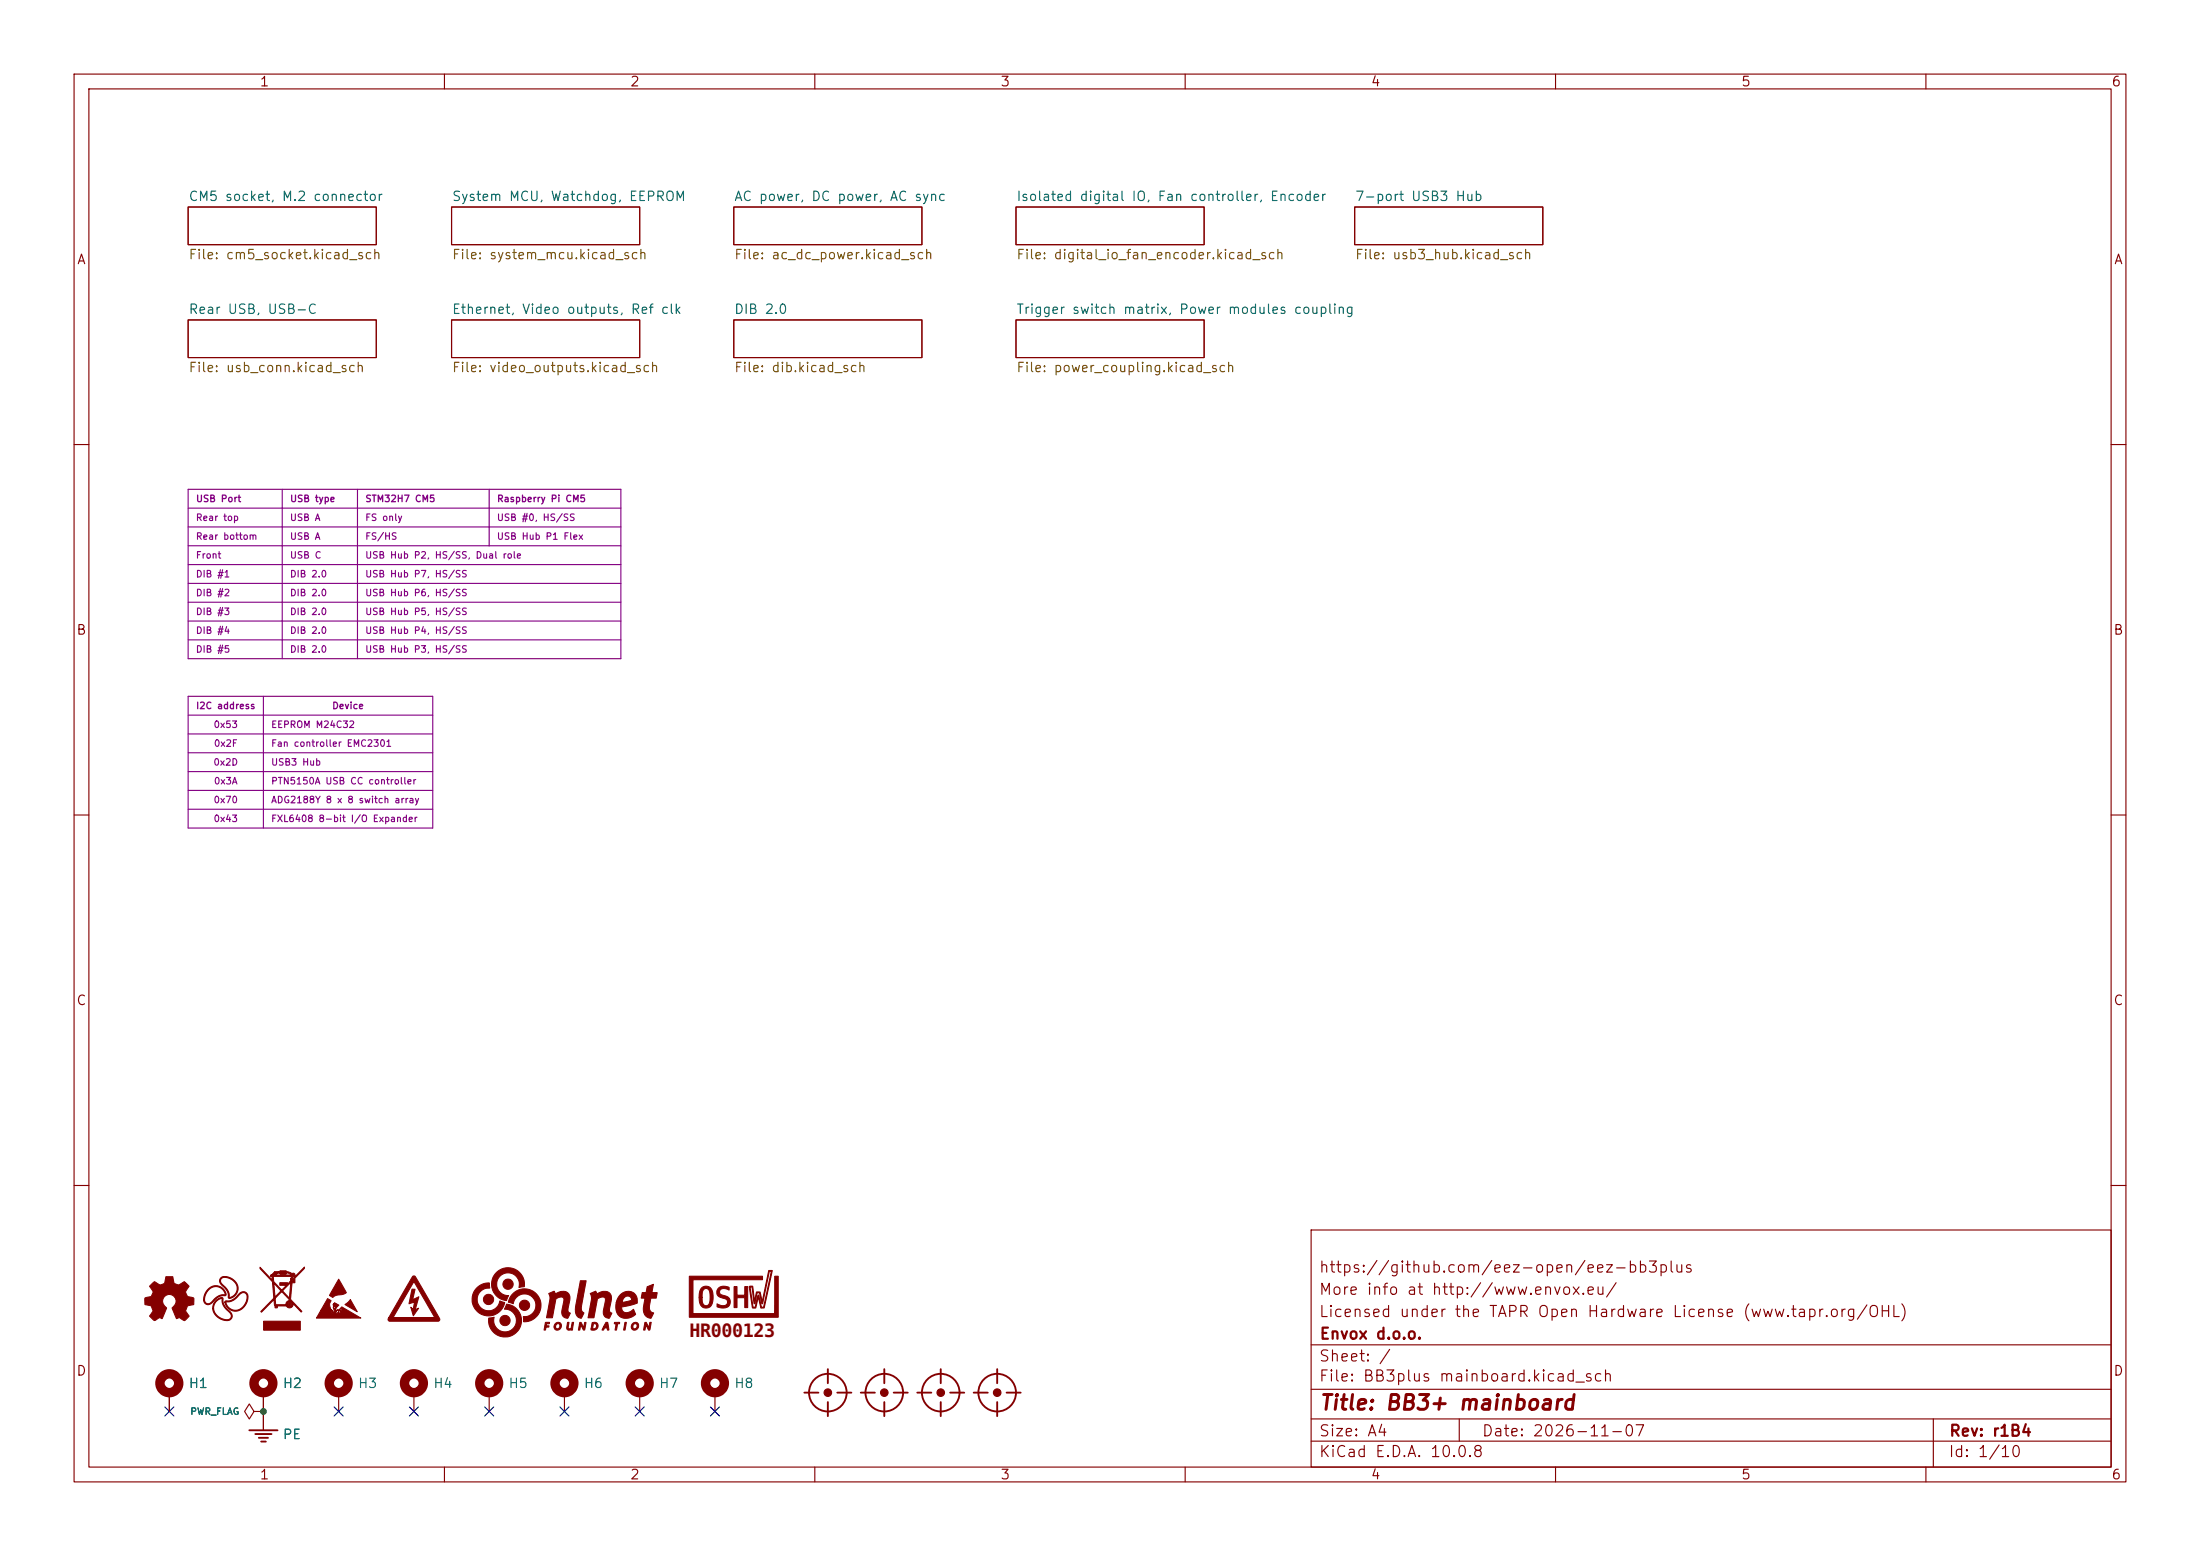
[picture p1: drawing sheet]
<svg xmlns="http://www.w3.org/2000/svg" width="297mm" height="210mm" viewBox="0 0 297 210" stroke-linecap="round" stroke-linejoin="round" font-family="sans-serif">
<g fill="none" stroke="#840000" stroke-width=".15">
<path d="M10 10h277v190h-277zM12 12h273v186h-273zM60 10v2M110 10v2M160 10v2M210 10v2M260 10v2M25.4 27.9h25.4v5.1h-25.4zM61 27.9h25.4v5.1h-25.4zM99.1 27.9h25.4v5.1h-25.4zM137.2 27.9h25.4v5.1h-25.4zM182.9 27.9h25.4v5.1h-25.4z"/>
<path d="M25.4 43.2h25.4v5.1h-25.4zM61 43.2h25.4v5.1h-25.4zM99.1 43.2h25.4v5.1h-25.4zM137.2 43.2h25.4v5.1h-25.4zM10 60h2M285 60h2M10 110h2M285 110h2M10 160h2M177 166h108v32h-108zM285 160h2M22.9 188v2.5"/>
<path d="M34.3 190.5l-.6-1-.7 1 .7 1 .6-1h1.3M35.6 190.5h.1M35.6 188v5M45.7 188v2.5M55.9 188v2.5M60 198v2M66 188v2.5M76.2 188v2.5M86.4 188v2.5M96.5 188v2.5M110 198v2M160 198v2"/>
<path d="M177 194.5h108M177 191.5h108M177 187.5h108M177 181.5h108M197 191.5v3M210 198v2M260 198v2M261 191.5v6.5"/>
</g>
<g fill="#840000" stroke="#840000" stroke-width=".14">
<path d="M94.7 173.8a.95 .95 0 0 1 1.1-.1 .95 .95 0 0 1 .5 1 1.79 1.79 0 0 1-.6 1.8h-.5a.94 .94 0 0 1-.8-1v-.4h.4v.5a.53 .53 0 0 0 .5 .6 .53 .53 0 0 0 .5-.6l.1-.3a1.4 1.4 0 0 0-.4-1.3 .64 .64 0 0 0-.7 .8v.3h-.4l.1-.8z"/>
<path d="M97.1 173.8a1.12 1.12 0 0 1 1.3 0v.3l-.1-.1a.71 .71 0 0 0-1.2 .4 .72 .72 0 0 0 .8 .5 .86 .86 0 0 1 .7 1.1 .86 .86 0 0 1-1.2 .5l-.6-.1v-.4a1.03 1.03 0 0 0 1.4 0 .53 .53 0 0 0-.1-.6 .53 .53 0 0 0-.5-.2 .8 .8 0 0 1-.8-.5 .8 .8 0 0 1 .3-.9z"/>
<path d="M99.1 173.6h.4v1.2h1v-1.2h.4v2.9h-.4v-1.4h-1v1.4h-.4z"/>
<path d="M101.1 173.7l.5-.1 .3 1.9 .2-1.1h.4h.1l.3 1.2 .9-4.1h.5l-1.1 5h-.5l-.3-1.4-.4 1.4h-.2a.22 .22 0 0 1-.3 0 .22 .22 0 0 1 0-.3l-.4-2.5h.2l.3 2.5a.19 .19 0 0 0 .2 .2 .19 .19 0 0 0 .2-.2l.4-1.4 .3 1.2a.29 .29 0 0 0 .1 .3 .29 .29 0 0 0 .3 .1l1-4.8a.3 .3 0 0 0-.3 .4l-.8 4-.2-.1-.3-1.4h-.3l-.2 1a.35 .35 0 0 1-.2 .5l-.3-2.3z"/>
<path d="M93.1 172.2h9.8v.5h-9.3v4.6h11v-5.1h.5v5.6h-12z"/>
<path d="M35.1 171l1.7 1.8-.1-.5h.2l.1 .7 1 1.1 .7-.6h-.9v-.4h1v.2a.64 .64 0 0 1 .9-.3v-.3l-.3 .3h-.2l.1-.7h-2.8v-.2h2.8l-.2-.2-.5-.1v.1h-.8v-.1h-.5v.3h-.3v-.1l-.3 .1 .3-.3h1.5v-.1l-1.5 .1v-.2l.8-.1h.8l.1 .1 .8 .3a.24 .24 0 0 1 .3 .2 .24 .24 0 0 1-.3 .2v.2h.1l1.5-1.5v.2l-1.3 1.3v.6h-.4l-.1 1.8a.7 .7 0 0 0 .3 .9l1.2 1.2-.2 .1-1-1.1a.53 .53 0 0 1-.4 .5 .53 .53 0 0 1-.6-.2h-1.2v.2h-.3l-.1-1.1-1.7 1.7-.1-.1 1.7-1.8h.2l.1 .9 1.6-.1 .1 .1a.25 .25 0 0 0 .4 .1 .25 .25 0 0 0-.1-.4 .25 .25 0 0 0-.4 .2h-.2v-.1l.2-.2 .2-.2v-.1l-1-1.1-.9 .9h-.2l-.1-2h.2l.1 1.8 .8-.8h.2l1 1 .1-2.1-1.1 1.1h-.2l-.9-1h-.2v-.2l-1.7-1.8z"/>
<path d="M35.6 178.3h4.9v1.2h-4.9z"/>
<path d="M20.5 173.3a.39 .39 0 0 1 .3-.3 .39 .39 0 0 1 .4 .2 .65 .65 0 0 0 1.1-.2l.1-.7h.9l.1 .4a.65 .65 0 0 0 .4 .6 .65 .65 0 0 0 .7-.1 .38 .38 0 0 1 .4-.2 .38 .38 0 0 1 .3 .3l.3 .3-.3 .5a.64 .64 0 0 0 0 .7 .64 .64 0 0 0 .7 .3l.3 .1v.9l-.6 .1a.45 .45 0 0 0-.4 .5l-.2 .2 .5 .7-.2 .3a.41 .41 0 0 1-.3 .3 .41 .41 0 0 1-.5-.1l-.3-.3-.4 .2-.6-1.5a.94 .94 0 0 0 .4-1.4 .94 .94 0 0 0-1.5 .1 .99 .99 0 0 0 .4 1.3l-.6 1.5-.4-.1-.6 .3-.7-.6 .5-.7-.1-.2a.54 .54 0 0 0-.7-.6h-.3l-.1-.8 .1-.2h.4a.64 .64 0 0 0 .6-.4 .64 .64 0 0 0-.2-.8l-.2-.3z"/>
<path d="M28.2 173.9a1.35 1.35 0 0 1 1.4-.3 1.35 1.35 0 0 1 .9 1.2 2.08 2.08 0 0 0-1.9 1.1 .63 .63 0 0 1-.7 .2 .63 .63 0 0 1-.4-.6h.1a.57 .57 0 0 0 .5 .4 .57 .57 0 0 0 .6-.3 2.05 2.05 0 0 1 1.7-.9 1.34 1.34 0 0 0-1.2-1.1 1.34 1.34 0 0 0-1.4 1l-.2 .9h-.1a2.04 2.04 0 0 1 .7-1.6z"/>
<path d="M29.2 175.5l.3-.3a.32 .32 0 0 1 .3-.1 .32 .32 0 0 1 .3 .2 2.23 2.23 0 0 0 1.1 1.9 .68 .68 0 0 1 0 .8 .68 .68 0 0 1-.8 .2 1.91 1.91 0 0 1-1.7-1.6h.1a1.71 1.71 0 0 0 2.3 1.4 .72 .72 0 0 0-.4-1.1 1.89 1.89 0 0 1-.7-1.7h-.1a1.37 1.37 0 0 0-1.1 1.4h-.1a1.45 1.45 0 0 1 .5-1.1z"/>
<path d="M29.8 172.5a1.62 1.62 0 0 1 2.3 1.6 1.13 1.13 0 0 1-1.3 1.1 1.87 1.87 0 0 0-.9-1.8l-.3-.6h.2l.1 .4a2.3 2.3 0 0 1 1 1.8v.1a1.26 1.26 0 0 0 1.1-1.2 1.26 1.26 0 0 0-.9-1.3 .9 .9 0 0 0-1.3 .1v.1h-.2z"/>
<path d="M30.4 175.6a2.02 2.02 0 0 0 1.9-1.1 .68 .68 0 0 1 .9-.1 .68 .68 0 0 1 .3 .9 1.68 1.68 0 0 1-2.3 1.5l-.7-.5-.1-.5 .1-.1a1.37 1.37 0 0 0 1.3 1.1 1.37 1.37 0 0 0 1.4-1 .92 .92 0 0 0-.2-1.3h-.3l-.3 .1a2.02 2.02 0 0 1-1.8 1.1h-.2z"/>
<path d="M55.6 174a.24 .24 0 0 1 .4 .1l-.3 1.3 .9-.4-.5 1.7 .4-.1-.7 1-.3-1.2 .3 .3 .2-1-.8 .3z"/>
<path d="M55.7 172.3l.1-.1a.37 .37 0 0 1 .4 .4l2.7 4.6a1.26 1.26 0 0 1 .4 1l-.1 .1h-6.6l-.2-.1v-.1l.1-.3h6.2l-2.8-4.8-2.8 4.8h-.6z"/>
<path d="M64.3 173.9a2.14 2.14 0 0 1 1.8-.7v.7a1.54 1.54 0 0 0-1.7 1.3 1.54 1.54 0 0 0 1.4 1.7 1.54 1.54 0 0 0 1.7-1.3l.6 .2a2.21 2.21 0 0 1-3.2 1.6 2.21 2.21 0 0 1-.6-3.5z"/>
<path d="M66 177.9l.7-.1a1.53 1.53 0 0 0 1.2 1.9 1.53 1.53 0 0 0 1.8-1.4 1.53 1.53 0 0 0-1.6-1.6l.3-.7a2.22 2.22 0 0 1 2 2.5 2.22 2.22 0 0 1-2.5 1.9 2.22 2.22 0 0 1-1.9-2.5z"/>
<path d="M67.1 171.7a2.23 2.23 0 0 1 2.5-.3 2.23 2.23 0 0 1 1.2 2.3l-.7 .1a1.53 1.53 0 0 0-1.2-2 1.53 1.53 0 0 0-1.8 1.4 1.53 1.53 0 0 0 1.6 1.7l-.3 .6a2.16 2.16 0 0 1-1.9-1.5 2.16 2.16 0 0 1 .6-2.3z"/>
<path d="M69.3 174.5a2.23 2.23 0 0 1 3.6 .9 2.23 2.23 0 0 1-2.2 3l-.1-.7a1.54 1.54 0 0 0 1.7-1.3 1.54 1.54 0 0 0-1.3-1.7 1.54 1.54 0 0 0-1.7 1.3l-.7-.3 .3-.6z"/>
<path d="M73.6 178.5h.6v.2h-.4v.2h.3v.2h-.4l-.1 .4h-.1z"/>
<path d="M75 178.6a.52 .52 0 0 1 .8 .3 .52 .52 0 0 1-.6 .6 .42 .42 0 0 1-.4-.4h.2a.32 .32 0 0 0 .4 .2 .32 .32 0 0 0 .2-.5l-.2-.1a.36 .36 0 0 0-.4 .4h-.2z"/>
<path d="M74.1 174.6l.7-.3 .2 .3a1.32 1.32 0 0 1 1.8 .1 4.8 4.8 0 0 1-.1 2v.3l.3 .2-.3 .7a.79 .79 0 0 1-.8-.4 .79 .79 0 0 1 0-.8v-.3a1.42 1.42 0 0 0 .1-1.3h-.2a.67 .67 0 0 0-.9 .8l-.3 2h-.8l.2-1.3a3 3 0 0 0 .1-2z"/>
<path d="M76.6 178.5h.2a.7 .7 0 0 0 0 .8l.3-.1 .1-.7h.2l-.1 1h-.2a.42 .42 0 0 1-.6-.2z"/>
<path d="M78.3 172.9h.8l-.4 2.5a2.89 2.89 0 0 0-.1 1.6l.2 .2-.3 .7a.79 .79 0 0 1-.8-1z"/>
<path d="M78.3 178.5h.1l.4 .7 .1-.7h.2l-.2 1h-.1l-.4-.7-.1 .7h-.2z"/>
<path d="M79.9 178.5a.57 .57 0 0 1 .9 .5 .57 .57 0 0 1-.8 .5h-.2v-.1l.2-.1a.36 .36 0 0 0 .5-.2 .36 .36 0 0 0-.4-.4l-.1 .6h-.2z"/>
<path d="M81.8 178.5h.2l.2 .8a.14 .14 0 0 1 0 .2 .14 .14 0 0 1-.2 0v-.3h-.4l-.1 .3h-.2a.48 .48 0 0 1 .6-.4v-.4l-.2 .4h-.2z"/>
<path d="M79.7 174.6l.7-.3 .2 .3a1.33 1.33 0 0 1 1.9 .1v.6l-.2 1.2a.58 .58 0 0 0 .3 .8l-.3 .5a.54 .54 0 0 1-.8-.4v-.5l.2-1.1a.51 .51 0 0 0-.1-.7 .51 .51 0 0 0-.7 .1l-.2 .1-.5 2.6h-.8l.3-1.6a2.29 2.29 0 0 0 0-1.7z"/>
<path d="M83 178.5h.7l-.1 .2h-.2l-.1 .6a.13 .13 0 0 1-.1 .2 .13 .13 0 0 1-.1 0 .13 .13 0 0 1 0-.2l.1-.6h-.3z"/>
<path d="M84.4 178.5h.2l-.1 .1-.1 .9h-.2z"/>
<path d="M83.7 174.8a1.28 1.28 0 0 1 1.6-.4 1.28 1.28 0 0 1 .7 1.5l-2 .5a.59 .59 0 0 0 .2 .7 .59 .59 0 0 0 .7 0l.6-.4 .3 .7a1.53 1.53 0 0 1-1.9 .4 1.53 1.53 0 0 1-.8-1.8l.1-.2h.8l1-.2a.25 .25 0 0 0 .3-.2 .25 .25 0 0 0-.2-.3 .75 .75 0 0 0-.7 0 .75 .75 0 0 0-.4 .7h-.8l.2-.5z"/>
<path d="M85.4 178.7a.52 .52 0 0 1 .8 .1 .52 .52 0 0 1-.4 .7h-.2a.41 .41 0 0 1-.4-.4h.2a.33 .33 0 0 0 .6 .1 .33 .33 0 0 0-.1-.5h-.3l-.2 .4h-.2z"/>
<path d="M87.1 178.5h.1l.4 .6a.6 .6 0 0 1 .2-.6h.1l-.1 .7a.2 .2 0 0 1-.2 .3 .2 .2 0 0 1-.2-.2l-.2-.5-.1 .7h-.2z"/>
<path d="M87.4 173.7l.8-.4-.2 1.1 .7 .1-.1 .7h-.7l-.2 .7a.9 .9 0 0 0 .5 1.3l-.3 .7a.99 .99 0 0 1-1.1-1.3l.3-1.4h-.5v-.1l.1-.6 .5-.1z"/>
<path d="M45.7 172.6l1.1 1.9-.5 .2-1 .2-.4 .2-.4-.3z"/>
<path d="M44.2 175.3l.5 .2v.1a.87 .87 0 0 0-.1 1l.1 .2 .2 .1 .1 .3 .3-.1 .2 .2 .1-.2a.18 .18 0 0 0 .3 .1 .18 .18 0 0 0 .1-.2 .18 .18 0 0 0-.2-.1l-.1 .2a.16 .16 0 0 0-.1-.3 .15 .15 0 0 0-.2 .2l-.1 .1h-.2l-.1-.8a.35 .35 0 0 1 .2-.5l-.2 .3 .1 .2a.23 .23 0 0 0-.1 .2 .23 .23 0 0 0 .2 .2v-.5v-.2l.1-.1a.37 .37 0 0 0 .1 .6v-.5v.3l.1-.3 .3 .2-.4 .4-.1 .5 .2-.3h.4a.14 .14 0 0 0 .2 .1 .14 .14 0 0 0 0-.2 .14 .14 0 0 0-.2 .1h-.1l.3-.4 2.6 1.5h-6l.6-1h1.4l.2 .3v-.2l-.1-.2-1.5 .1z"/>
<path d="M46.6 176.1l.7-.7 .9 1.6z"/>
<circle cx="39.1" cy="176" r=".17"/>
<circle cx="65.9" cy="175.4" r=".69"/>
<circle cx="68.2" cy="178.2" r=".7"/>
<circle cx="68.6" cy="173.3" r=".69"/>
<circle cx="70.8" cy="176.2" r=".69"/>
</g>
<g fill="none" stroke="#840000" stroke-width=".25">
<path d="M33.7 193h3.8M34.5 193.5h2.2M34.9 194.1h1.3M35.3 194.6h.6M108.6 188h1.9M111.8 184.8v1.9M111.8 189.2v1.9M113 188h1.9M116.2 188h1.9M119.4 184.8v1.9M119.4 189.2v1.9M120.6 188h2"/>
<path d="M123.8 188h1.9M127 184.8v1.9M127 189.2v1.9M128.3 188h1.9M131.4 188h1.9M134.6 184.8v1.9M134.6 189.2v1.9M135.9 188h1.9"/>
<circle cx="111.8" cy="188" r="2.54"/>
<circle cx="119.4" cy="188" r="2.54"/>
<circle cx="127" cy="188" r="2.54"/>
<circle cx="134.6" cy="188" r="2.54"/>
</g>
<g fill="#840000" stroke="#840000" stroke-width=".15">
<circle cx="127" cy="188" r=".51"/>
<circle cx="111.8" cy="188" r=".51"/>
<circle cx="119.4" cy="188" r=".51"/>
<circle cx="134.6" cy="188" r=".51"/>
</g>
<g fill="none" stroke="#840000" stroke-width="1.3">
<circle cx="22.9" cy="186.7" r="1.27"/>
<circle cx="35.6" cy="186.7" r="1.27"/>
<circle cx="45.7" cy="186.7" r="1.27"/>
<circle cx="55.9" cy="186.7" r="1.27"/>
<circle cx="66" cy="186.7" r="1.27"/>
<circle cx="76.2" cy="186.7" r="1.27"/>
<circle cx="86.4" cy="186.7" r="1.27"/>
<circle cx="96.5" cy="186.7" r="1.27"/>
</g>
<g fill="none" stroke="#840084" stroke-width=".15">
<path d="M25.4 66h58.4v22.9h-58.4zM25.4 68.6h58.4M25.4 71.1h58.4M25.4 73.7h58.4M25.4 76.2h58.4M25.4 78.7h58.4M38.1 66v22.9M48.3 66v22.9M66 66v7.7M25.4 96.5h33M25.4 99.1h33M25.4 94h33v17.8h-33z"/>
<path d="M25.4 81.3h58.4M25.4 83.8h58.4M25.4 86.4h58.4M35.6 94v17.8M25.4 101.6h33M25.4 104.1h33M25.4 106.7h33M25.4 109.2h33"/>
</g>
<g fill="none" stroke="#000084" stroke-width=".15">
<path d="M22.3 189.9l1.2 1.2M23.5 189.9l-1.2 1.2M45.1 189.9l1.2 1.2M46.3 189.9l-1.2 1.2M55.3 189.9l1.2 1.2M56.5 189.9l-1.2 1.2M65.4 189.9l1.2 1.2M66.6 189.9l-1.2 1.2M75.6 189.9l1.2 1.2M76.8 189.9l-1.2 1.2M85.8 189.9l1.2 1.2M87 189.9l-1.2 1.2"/>
<path d="M95.9 189.9l1.2 1.2M97.1 189.9l-1.2 1.2"/>
</g>
<circle cx="35.6" cy="190.5" r=".46" fill="#009600"/>
<text font-size="2.5" fill="#840000" x="93.1" y="180.5">HR000123</text>
<text font-size="2" fill="#840000" x="178" y="190.8">Title: BB3+ mainboard</text>
<g font-size="1.5" fill="#840000">
<text x="178" y="172.1">https://github.com/eez-open/eez-bb3plus</text>
<text x="178" y="178.1">Licensed under the TAPR Open Hardware License (www.tapr.org/OHL)</text>
<text x="178" y="175.1">More info at http://www.envox.eu/</text>
<text x="178" y="184.1">Sheet: /</text>
<text x="178" y="181.1">Envox d.o.o.</text>
<text x="178" y="186.8">File: BB3plus mainboard.kicad_sch</text>
<text x="178" y="197">KiCad E.D.A. 10.0.8</text>
<text x="178" y="194.2">Size: A4</text>
<text x="200" y="194.2">Date: 2026-11-07</text>
<text x="263" y="197">Id: 1/10</text>
<text x="263" y="194.2">Rev: r1B4</text>
</g>
<g font-size="1.3" fill="#840000">
<text x="35" y="12">1</text>
<text x="85" y="12">2</text>
<text x="135" y="12">3</text>
<text x="185" y="12">4</text>
<text x="235" y="12">5</text>
<text x="285" y="12">6</text>
<text x="10.3" y="36">A</text>
<text x="285.3" y="36">A</text>
<text x="10.2" y="86">B</text>
<text x="285.2" y="86">B</text>
<text x="10.2" y="136">C</text>
<text x="285.2" y="136">C</text>
<text x="10.2" y="186">D</text>
<text x="285.2" y="186">D</text>
<text x="35" y="200">1</text>
<text x="85" y="200">2</text>
<text x="135" y="200">3</text>
<text x="185" y="200">4</text>
<text x="235" y="200">5</text>
<text x="285" y="200">6</text>
</g>
<g font-size="1.3" fill="#006464">
<text x="25.4" y="27.4">CM5 socket, M.2 connector</text>
<text x="60.9" y="27.4">System MCU, Watchdog, EEPROM</text>
<text x="99" y="27.4">AC power, DC power, AC sync</text>
<text x="137.1" y="27.4">Isolated digital IO, Fan controller, Encoder</text>
<text x="182.9" y="27.4">7-port USB3 Hub</text>
<text x="25.4" y="42.7">Rear USB, USB-C</text>
<text x="60.9" y="42.7">Ethernet, Video outputs, Ref clk</text>
<text x="99" y="42.7">DIB 2.0</text>
<text x="137.1" y="42.7">Trigger switch matrix, Power modules coupling</text>
<text x="25.4" y="187.7">H1</text>
<text x="38.1" y="187.7">H2</text>
<text x="48.2" y="187.7">H3</text>
<text x="58.4" y="187.7">H4</text>
<text x="68.6" y="187.7">H5</text>
<text x="78.7" y="187.7">H6</text>
<text x="88.9" y="187.7">H7</text>
<text x="99" y="187.7">H8</text>
<text x="38.1" y="194.5">PE</text>
</g>
<g font-size="1.3" fill="#725600">
<text x="25.4" y="35.3">File: cm5_socket.kicad_sch</text>
<text x="60.9" y="35.3">File: system_mcu.kicad_sch</text>
<text x="99" y="35.3">File: ac_dc_power.kicad_sch</text>
<text x="137.1" y="35.3">File: digital_io_fan_encoder.kicad_sch</text>
<text x="182.9" y="35.3">File: usb3_hub.kicad_sch</text>
<text x="25.4" y="50.6">File: usb_conn.kicad_sch</text>
<text x="60.9" y="50.6">File: video_outputs.kicad_sch</text>
<text x="99" y="50.6">File: dib.kicad_sch</text>
<text x="137.1" y="50.6">File: power_coupling.kicad_sch</text>
</g>
<g font-size=".9" fill="#840084">
<text x="26.4" y="70.5">Rear top</text>
<text x="26.4" y="68">USB Port</text>
<text x="39.1" y="70.5">USB A</text>
<text x="39.1" y="68">USB type</text>
<text x="49.2" y="70.5">FS only</text>
<text x="49.2" y="68">STM32H7 CM5</text>
<text x="67" y="70.5">USB #0, HS/SS</text>
<text x="67" y="68">Raspberry Pi CM5</text>
<text x="26.4" y="73.1">Rear bottom</text>
<text x="26.4" y="75.6">Front</text>
<text x="39.1" y="73.1">USB A</text>
<text x="39.1" y="75.6">USB C</text>
<text x="49.2" y="73.1">FS/HS</text>
<text x="49.2" y="75.6">USB Hub P2, HS/SS, Dual role</text>
<text x="67" y="73.1">USB Hub P1 Flex</text>
<text x="26.4" y="78.1">DIB #1</text>
<text x="26.4" y="80.7">DIB #2</text>
<text x="26.4" y="83.2">DIB #3</text>
<text x="39.1" y="78.1">DIB 2.0</text>
<text x="39.1" y="80.7">DIB 2.0</text>
<text x="39.1" y="83.2">DIB 2.0</text>
<text x="49.2" y="78.1">USB Hub P7, HS/SS</text>
<text x="49.2" y="80.7">USB Hub P6, HS/SS</text>
<text x="49.2" y="83.2">USB Hub P5, HS/SS</text>
<text x="26.4" y="85.8">DIB #4</text>
<text x="26.4" y="88.3">DIB #5</text>
<text x="39.1" y="85.8">DIB 2.0</text>
<text x="39.1" y="88.3">DIB 2.0</text>
<text x="49.2" y="85.8">USB Hub P4, HS/SS</text>
<text x="49.2" y="88.3">USB Hub P3, HS/SS</text>
<text x="26.4" y="95.9">I2C address</text>
<text x="44.8" y="95.9">Device</text>
<text x="28.8" y="98.5">0x53</text>
<text x="28.8" y="101">0x2F</text>
<text x="36.5" y="98.5">EEPROM M24C32</text>
<text x="36.5" y="101">Fan controller EMC2301</text>
<text x="28.7" y="103.5">0x2D</text>
<text x="28.8" y="106.1">0x3A</text>
<text x="36.5" y="103.5">USB3 Hub</text>
<text x="36.5" y="106.1">PTN5150A USB CC controller</text>
<text x="28.8" y="108.6">0x70</text>
<text x="28.8" y="111.2">0x43</text>
<text x="36.5" y="108.6">ADG2188Y 8 x 8 switch array</text>
<text x="36.5" y="111.2">FXL6408 8-bit I/O Expander</text>
</g>
<text font-size=".9" fill="#006464" x="25.6" y="191.2">PWR_FLAG</text>
</svg>
